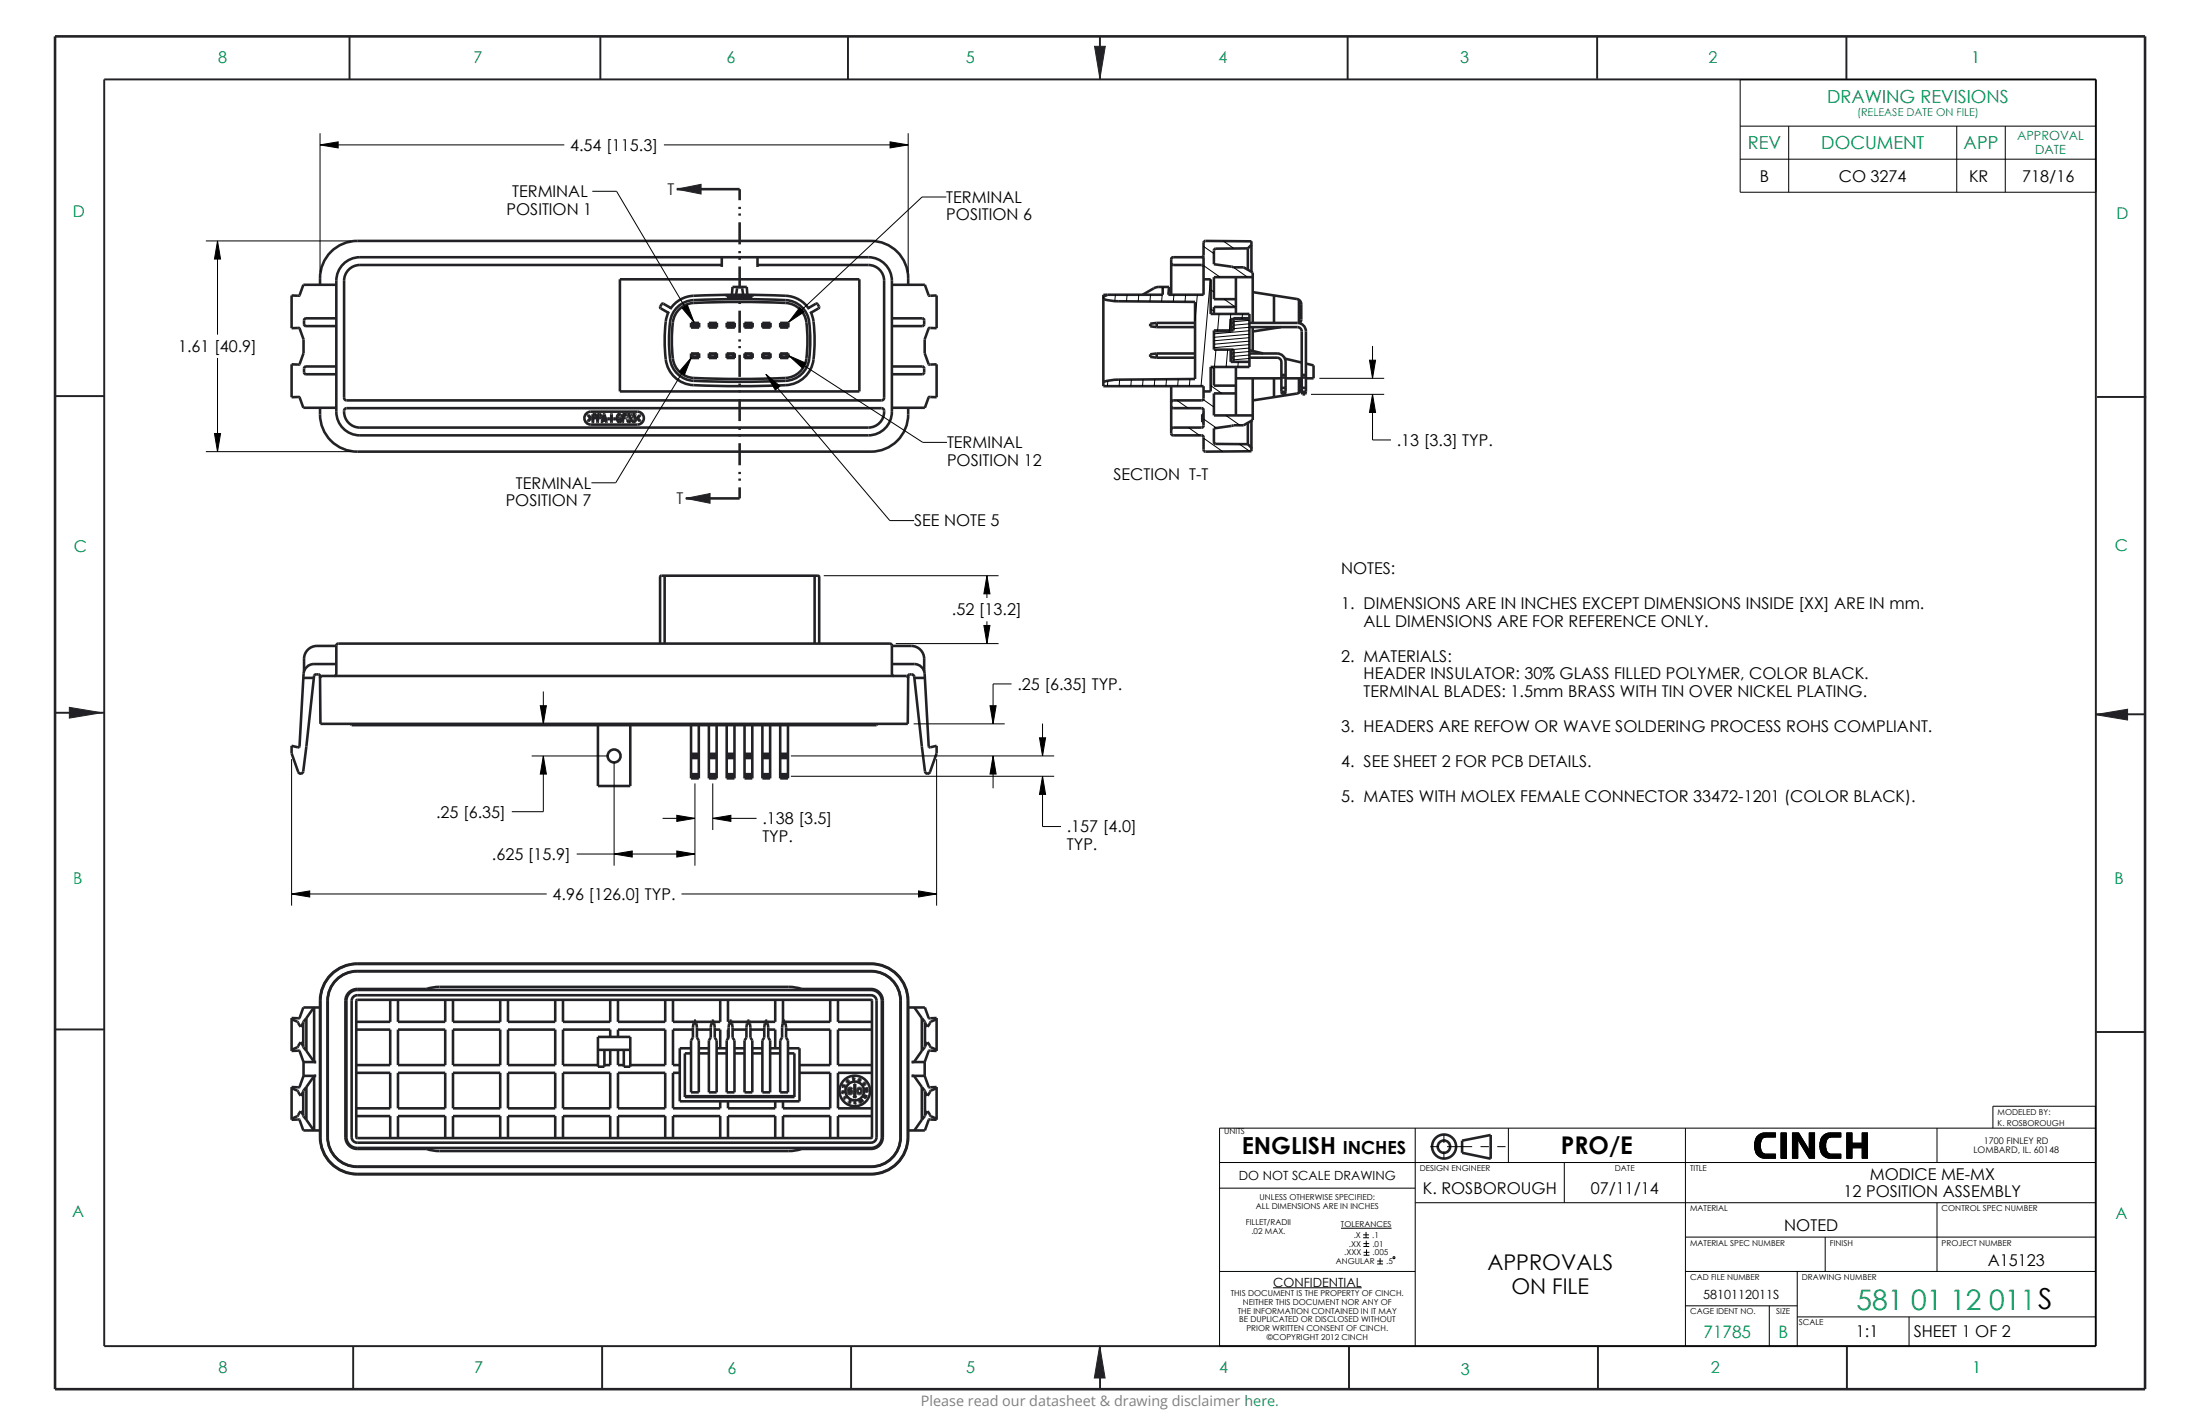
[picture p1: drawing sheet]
<svg xmlns="http://www.w3.org/2000/svg" width="432mm" height="279mm" viewBox="0 0 432 279" stroke-linecap="round" stroke-linejoin="round" font-family="sans-serif">
<path d="M132.8 37.1l4.8-.9v1.9z" fill="#222226"/>
<path d="M132.8 37.1l4.8-.9v1.9z" fill="none" stroke="#222226" stroke-width=".2"/>
<path d="M134.6 97.8l4.8-1v1.9z" fill="#222226"/>
<path d="M134.6 97.8l4.8-1v1.9z" fill="none" stroke="#222226" stroke-width=".2"/>
<g fill="none" stroke="#222226" stroke-width=".51">
<path d="M132.8 37.1h12.4v2.2M145.2 40.6v.4M145.2 41.9v.4M145.2 43.6v4.4M145.2 49.3v.4M145.2 50.6v.4M145.2 52.3v4.3M145.2 57.9v.5M145.2 59.2v.5M145.2 61v4.3M145.2 66.6v.4M145.2 67.9v.4"/>
<path d="M145.2 69.6v4.4M145.2 75.3v.4M145.2 76.6v.4M145.2 78.3v4.3M145.2 95.6v2.2h-10.6M145.2 83.9v.5M145.2 85.2v.5M145.2 87v4.3M145.2 92.6v.4M145.2 93.9v.4"/>
</g>
<path d="M13.6 138.8l6.3 1-6.3 1.1z" fill="#222226"/>
<path d="M13.6 138.8l6.3 1-6.3 1.1z" fill="none" stroke="#222226" stroke-width=".2"/>
<path d="M215.8 264l1.1 6.4h-2.1z" fill="#222226"/>
<path d="M215.8 264l1.1 6.4h-2.1z" fill="none" stroke="#222226" stroke-width=".2"/>
<path d="M411.2 140.2l6.4-1v2.1z" fill="#222226"/>
<path d="M411.2 140.2l6.4-1v2.1z" fill="none" stroke="#222226" stroke-width=".2"/>
<path d="M214.8 9.1h2.1l-1 6.3z" fill="#222226"/>
<path d="M214.8 9.1h2.1l-1 6.3z" fill="none" stroke="#222226" stroke-width=".2"/>
<g fill="none" stroke="#222226" stroke-width=".51">
<path d="M10.8 7.1h410.2v265.5h-410.2zM62.8 55.9a7.5 7.5 0 0 1 7.3-8.6h100.9a7.5 7.5 0 0 1 7.3 8.6M66 55.9h-6.5l-.7 2.1h-1.6v6.4h1.6a7.3 7.3 0 0 1 0 7.1h-1.6v6.4h1.6l.7 2.1h6.5M67.1 52.1a4.6 4.6 0 0 1 3.5-1.6h99.8a4.6 4.6 0 0 1 4.7 4.6v25.7a4.6 4.6 0 0 1-4.7 4.6h-99.8a4.6 4.6 0 0 1-4.6-4.6v-25.7a4.6 4.6 0 0 1 1.1-3zM121.7 54.8h47v22h-47zM141.7 52h-71.1a3.1 3.1 0 0 0-3.1 3.1v23l.1 .2 .4 .3h105l.3-.1 .2-.4v-23a3.1 3.1 0 0 0-3.1-3.1h-21.7M141.7 50.5v1.9M142.7 57.8v.4h5v-.4M143.7 57.8l.1-1.5h2.8l.1 1.5M144.8 56.3l-.3 1.5M145.6 56.3l.3 1.5M148.7 50.5v1.9"/>
<path d="M175.1 55.9h6.4l.8 2.1h1.5v6.4h-1.5a7.3 7.3 0 0 0 0 7.1h1.5v6.4h-1.5l-.8 2.1h-6.4M216.6 58.7l1.4 .3 1.5 .1 15.1 .1v15.2l-15.1 .1-1.5 .1-1.4 .3M217.4 57.8l-.8 .4M228.2 56.3v1.5h-11.6v18h19.6v2.4l-.2 .3-5.7 .1h-.2l-.2 .3M229.9 57.8v-7.1l.4-.2h5.9v7.3h-6.9l.2-1.5h-2l-.8 .2-2.4 1.3M229.9 51.6l.2 .3 .2 .1h5.5l.4 .2v.2M236.2 54.8h1.4v6.8h7.6v10.4h-7.6v4.8h-1.4M242.6 54.4v7.2M244.9 48.7l-6.5 .1-.1 .4v2.6a27.1 27.1 0 0 0 5.8 .7l1.8 1v9.9M244.9 48.7l.7-.7v-.6l-9.1-.1-.3 .4v2.4v.2l-.4 .2M244.9 48.7v4.2M245.6 48v5.3"/>
<path d="M245.9 57.3l8.6 1.4a1.02 1.02 0 0 1 .9 1v3l-.3 .7M245.9 54.4h-7.6v4.3h4.3M250.1 58v5.4M254.9 58.8v4.6M66 71.9h-5.9l-.2 .1-.2 .3v.9l.4 .2h5.9M66 62.5h-5.9h-.2l-.2 .3v1l.4 .2h5.9M131.3 61.1a9.3 9.3 0 0 0-.8 4.5 19.4 19.4 0 0 0 .7 6.7 6.1 6.1 0 0 0 6.3 3.3l7 .2 7-.1a11.3 11.3 0 0 0 5.3-.9 6.3 6.3 0 0 0 3-5.9 17.2 17.2 0 0 0-.7-7.8M131.5 60.7a6.1 6.1 0 0 1 6-2.7l8.4-.2a78.1 78.1 0 0 1 9.7 .5 5.7 5.7 0 0 1 3.2 2.4M131.7 60.4l-1.5-.8-.3 .1-.3 .5 .1 .3 1.5 .9M132.8 60.4a5.6 5.6 0 0 1 4.7-1.6l7-.1 6.9 .1a10.4 10.4 0 0 1 5 .7 5.5 5.5 0 0 1 2.6 5.3 26.7 26.7 0 0 1-.3 6.4 4.9 4.9 0 0 1-4.5 3.5l-6.9 .2-8.4-.1a10.4 10.4 0 0 1-5-.7 5.5 5.5 0 0 1-2.5-5.3 26.7 26.7 0 0 1 .3-6.4l.2-.7zM133.4 60.6a5.1 5.1 0 0 1 4.1-1.2l7-.2 6.9 .1a11.7 11.7 0 0 1 4.3 .5 4.5 4.5 0 0 1 2.7 4.2 26.8 26.8 0 0 1-.3 7.1 4.3 4.3 0 0 1-3.9 3.1l-6.9 .2-8.4-.1a11.7 11.7 0 0 1-4.2-.5 4.5 4.5 0 0 1-2.7-4.2 26.8 26.8 0 0 1 .2-7.1l.3-.7zM135.6 63.4h1.6v.8h-1.6z"/>
<path d="M135.6 69.4h1.6v.8h-1.6zM135.6 69.4l.3 .1M135.6 63.4l.3 .1M135.9 70l-.3 .2h1.6M135.9 70h1M135.9 69.5h1M135.9 64l-.3 .2h1.6M135.9 64h1M135.9 63.5h1M135.9 63.5v.5M135.9 69.5v.5M136.9 63.5l.3-.1v.8l-.3-.2"/>
<path d="M136.9 69.5l.3-.1v.8l-.3-.2M136.9 63.5v.5M136.9 69.5v.5M139.1 63.4h1.6v.8h-1.6zM139.1 69.4h1.6v.8h-1.6zM139.1 69.4l.3 .1M139.1 63.4l.3 .1M139.4 70l-.3 .2h1.6M139.4 70h1M139.4 69.5h1M139.4 64l-.3 .2h1.6M139.4 64h1"/>
<path d="M139.4 63.5h1M139.4 63.5v.5M139.4 69.5v.5M140.4 63.5l.3-.1v.8l-.3-.2M140.4 69.5l.3-.1v.8l-.3-.2M140.4 63.5v.5M140.4 69.5v.5M142.6 63.4h1.6v.8h-1.6zM142.6 69.4h1.6v.8h-1.6zM142.6 69.4l.3 .1M142.6 63.4l.3 .1M142.9 63.5v.5"/>
<path d="M142.9 69.5v.5M142.9 70l-.3 .2h1.6M142.9 70h1M142.9 69.5h1M142.9 64l-.3 .2h1.6M142.9 64h1M142.9 63.5h1M143.9 63.5l.3-.1v.8l-.3-.2M143.9 69.5l.3-.1v.8l-.3-.2M143.9 63.5v.5M143.9 69.5v.5M146.1 63.4h1.6v.8h-1.6z"/>
<path d="M146.1 69.4h1.6v.8h-1.6zM146.1 69.4l.3 .1M146.1 63.4l.3 .1M146.4 70l-.3 .2h1.6M146.4 70h1M146.4 69.5h1M146.4 64l-.3 .2h1.6M146.4 64h1M146.4 63.5h1M146.4 63.5v.5M146.4 69.5v.5M147.4 63.5l.3-.1v.8l-.3-.2"/>
<path d="M147.4 69.5l.3-.1v.8l-.3-.2M147.4 63.5v.5M147.4 69.5v.5M149.6 63.4h1.6v.8h-1.6zM149.6 69.4h1.6v.8h-1.6zM149.6 69.4l.3 .1M149.6 63.4l.3 .1M149.9 70l-.3 .2h1.6M149.9 70h1M149.9 69.5h1M149.9 64l-.3 .2h1.6M149.9 64h1"/>
<path d="M149.9 63.5h1M149.9 63.5v.5M149.9 69.5v.5M150.9 63.5l.3-.1v.8l-.3-.2M150.9 69.5l.3-.1v.8l-.3-.2M150.9 63.5v.5M150.9 69.5v.5M153.1 63.4h1.6v.8h-1.6zM153.1 69.4h1.6v.8h-1.6zM153.1 69.4l.3 .1M153.1 63.4l.3 .1M153.4 70l-.3 .2h1.6"/>
<path d="M153.4 70h1M153.4 69.5h1M153.4 64l-.3 .2h1.6M153.4 64h1M153.4 63.5h1M153.4 63.5v.5M153.4 69.5v.5M154.4 63.5l.3-.1v.8l-.3-.2M154.4 69.5l.3-.1v.8l-.3-.2M154.4 63.5v.5M154.4 69.5v.5M158.7 60.4l1.4-.8 .4 .1 .3 .5-.1 .3-1.5 .9"/>
<path d="M175.1 71.9h5.9l.3 .2 .1 .2-.1 .9-.3 .2h-5.9M175.1 62.5h5.9l.3 .1 .1 .2-.1 1-.3 .2h-5.9M227 70.2h7.6M227 69.4h7.6M227 64.2h7.6M227 63.4h7.6M227 63.4l-1.2 .1v.5l1.2 .2M227 69.4l-1.2 .1v.5l1.2 .2M227 63.4v.8M227 69.4v.8M229.9 75.8v9.4l.4 .2 5.7 .1 .2 .3v2.4l.3 .4 9.1-.1v-5.9M229.9 79.7l.2 .3 .2 .1h5.5h.2l.2 .4v3l-.2 .3-5.7 .1h-.2l-.2 .4"/>
<path d="M238.3 72v3.7h4.3M241.6 70.2h.5M241.6 69.4h.5M241.6 64.2h.5M241.6 63.4h.5M241.6 68.6v2.4h3.6M242.6 77.2h-4.3v4.3h7.6M242.6 74.2h8.9M242.6 60.2h-4.3v1.4M242.6 72v9.5M245.2 69.4h5.5a1.67 1.67 0 0 1 1.6 1.6v5.9M245.2 63.4h9.4a1.67 1.67 0 0 1 1.7 1.6v11.9"/>
<path d="M245.2 70.2h5.5a.85 .85 0 0 1 .8 .8v5.9M245.2 64.2h9.4a.85 .85 0 0 1 .9 .8v11.9M245.2 62.4h-3.1v2.4h-3.8v3.8h3.8v2.4M245.2 68.7l2.7 .7M245.2 62.6h-3.6v2.4h-3.3M245.9 74.2v8.2l-1.8 1a27.1 27.1 0 0 0-5.8 .6v2.7l.1 .3 6.5 .2M245.9 64.2v4.7M250.1 64.2v.2M250.1 74.2v3.7M251.4 64.2l-5.5 .8M251.5 76.9l.2 .5h.5l.1-.5M251.5 76.9h.8"/>
<path d="M251.5 76.1h.8M251.5 74.1h.8M251.5 73.6h.8M252.2 70.4l3.3 .7M252.3 74.2h3.2M254.9 74.2v2.9M255.4 74.2v2a1.02 1.02 0 0 1-.9 1l-8.6 1.4M255.5 76.9l.1 .5h.6l.1-.5M255.5 76.9h.8M255.5 76.1h.8M255.5 74.1h.8M255.5 73.6h.8"/>
<path d="M256.3 71.3l1.5 .4v2.5h-1.5M62.8 80a7.5 7.5 0 0 0 7.3 8.6h100.9a7.5 7.5 0 0 0 7.3-8.6M67.6 80.3l.4-.2h105a.56 .56 0 0 1 .5 .7 3.1 3.1 0 0 1-3.1 3.1h-99.8a3 3 0 0 1-3-3.6zM114.9 81.3l.7-.5h.4h9.1a1.27 1.27 0 0 1 1.3 1.2 1.27 1.27 0 0 1-1.3 1.3h-9.1a1.27 1.27 0 0 1-1.2-.7 1.27 1.27 0 0 1 .1-1.3zM115.4 82.7h.1M115.4 81.4l.6 .6-.6 .7 .5-.7zM116.3 81.3h.6l.1 .3-.1 .4-.5 .1v.7zM116.4 81.4l.5 .1v.4h-.5zM117.2 81.3h.6l.2 .3-.2 .4-.5 .1v.7zM117.3 81.4l.5 .1v.4h-.5zM118.5 81.3l.5 1.5-.1-.3h-.6l-.2 .3zM118.6 81.5l.2 .9h-.5z"/>
<path d="M119.2 82.1l.5 .1-.5 .1zM120 81.3v1.5zM120.4 82.1l.5 .1-.5 .1zM121.3 81.4l.3-.1 .2 .2-.3-.1-.2 .2-.1 .5 .1 .5 .2 .1 .2-.1 .1-.4h-.3v-.1h.4v.2a.42 .42 0 0 1-.4 .5 .42 .42 0 0 1-.4-.6zM122.2 81.3l.7 .1h-.6v.5l.5 .1h-.5l-.1 .8zM123.2 81.3h.6l-.3 .4a.5 .5 0 0 1 .4 .7 .5 .5 0 0 1-.7 .3l-.1-.3 .4 .3 .2-.4-.1-.3-.3-.2 .3-.4h-.4zM124.1 81.3h.6l-.3 .4a.5 .5 0 0 1 .5 .7 .5 .5 0 0 1-.7 .3l-.1-.3 .4 .3 .2-.4-.1-.3-.3-.2 .2-.4h-.4zM125.6 81.4v.1l-.4 .5 .4 .7-.6-.7zM236 82h.2M236 81.4h.2M236 82.7h.2M236.2 81.3h-.2v1.5h.2"/>
<path d="M244.9 87.2l.7 .8M244.9 83v4.2M130.5 113v13.3M159.9 113v13.3M59.5 133h2.1M62.8 133l.1-.3 .3-.1h114.7l.2 .1 .2 .3M65.6 132.6h.2l.2-.4v-5.5l.1-.2 .3-.2h108.3l.3 .2 .1 .2v5.5l.1 .4h.2M66 130.3h-4.4a2.03 2.03 0 0 0-2 1.9l-.8 14.2-.3 .2-1.3-.3v1.5l1.3 3.7a.51 .51 0 0 0 .6 .3 .51 .51 0 0 0 .4-.4l2.2-18.9 .3-.2 .7 .1 .1 .2 .1 9.4h115.3l.1-9.4 .1-.2 .5-.1 .3 .1 .2 .4 2.1 18.6a.51 .51 0 0 0 .5 .4 .51 .51 0 0 0 .5-.3l1.3-3.7v-1.5l-1.2 .3-.3-.2M66 126.7h-3.8a2.54 2.54 0 0 0-2.5 2.6v2.4M129.6 126.3v-13.1l.2-.2h30.9l.1 13.3M175.1 130.3h4.4a2.03 2.03 0 0 1 2 1.9l.8 14.2M175.1 126.7h3.8a2.54 2.54 0 0 1 2.5 2.6v2.4"/>
<path d="M179.5 133h2M68.9 142l.1 .3h103l.2-.3M117.4 142.3v11.9h6.3v-11.9M135.6 142.3v10.4h1.6v-10.4M135.6 151.9h1.6M135.6 148.7h1.6M135.6 147.9h1.6M136 147.9v.8M136 151.9v.8M136.2 152.6h.4M136.2 152.1h.4M136.2 148.6h.4"/>
<path d="M136.2 148.1h.4M136.2 152.1l-.1-.2v.8l.1-.1M136.2 148.1l-.1-.2v.8l.1-.1M136.2 148.1v.5M136.2 152.1v.5M136.6 152.1l.1-.2v.8l-.1-.1M136.6 148.1l.1-.2v.8l-.1-.1M136.6 148.1v.5M136.6 152.1v.5M136.8 147.9v.8M136.8 151.9v.8M139.1 142.3v10.4h1.6v-10.4"/>
<path d="M139.1 151.9h1.6M139.1 148.7h1.6M139.1 147.9h1.6M139.5 147.9v.8M139.5 151.9v.8M139.7 152.6h.4M139.7 152.1h.4M139.7 148.6h.4M139.7 148.1h.4M139.7 152.1l-.1-.2v.8l.1-.1M139.7 148.1l-.1-.2v.8l.1-.1M139.7 148.1v.5"/>
<path d="M139.7 152.1v.5M140.1 152.1l.1-.2v.8l-.1-.1M140.1 148.1l.1-.2v.8l-.1-.1M140.1 148.1v.5M140.1 152.1v.5M140.3 147.9v.8M140.3 151.9v.8M142.6 142.3v10.4h1.6v-10.4M142.6 151.9h1.6M142.6 148.7h1.6M142.6 147.9h1.6M143 147.9v.8"/>
<path d="M143 151.9v.8M143.2 152.6h.4M143.2 152.1h.4M143.2 148.6h.4M143.2 148.1h.4M143.2 152.1l-.1-.2v.8l.1-.1M143.2 148.1l-.1-.2v.8l.1-.1M143.2 148.1v.5M143.2 152.1v.5M143.6 152.1l.1-.2v.8l-.1-.1M143.6 148.1l.1-.2v.8l-.1-.1M143.6 148.1v.5"/>
<path d="M143.6 152.1v.5M143.8 147.9v.8M143.8 151.9v.8M146.1 142.3v10.4h1.6v-10.4M146.1 151.9h1.6M146.1 148.7h1.6M146.1 147.9h1.6M146.5 147.9v.8M146.5 151.9v.8M146.7 152.6h.4M146.7 152.1h.4M146.7 148.6h.4"/>
<path d="M146.7 148.1h.4M146.7 152.1l-.1-.2v.8l.1-.1M146.7 148.1l-.1-.2v.8l.1-.1M146.7 148.1v.5M146.7 152.1v.5M147.1 152.1l.1-.2v.8l-.1-.1M147.1 148.1l.1-.2v.8l-.1-.1M147.1 148.1v.5M147.1 152.1v.5M147.3 147.9v.8M147.3 151.9v.8M149.6 142.3v10.4h1.6v-10.4"/>
<path d="M149.6 151.9h1.6M149.6 148.7h1.6M149.6 147.9h1.6M150 147.9v.8M150 151.9v.8M150.2 152.6h.4M150.2 152.1h.4M150.2 148.6h.4M150.2 148.1h.4M150.2 152.1l-.1-.2v.8l.1-.1M150.2 148.1l-.1-.2v.8l.1-.1M150.2 148.1v.5"/>
<path d="M150.2 152.1v.5M150.6 152.1l.1-.2v.8l-.1-.1M150.6 148.1l.1-.2v.8l-.1-.1M150.6 148.1v.5M150.6 152.1v.5M150.8 147.9v.8M150.8 151.9v.8M153.1 142.3v10.4h1.6v-10.4M153.1 151.9h1.6M153.1 148.7h1.6M153.1 147.9h1.6M153.5 147.9v.8"/>
<path d="M153.5 151.9v.8M153.7 148.1v.5M153.7 152.1v.5M153.7 152.6h.4M153.7 152.1h.4M153.7 148.6h.4M153.7 148.1h.4M153.7 152.1l-.1-.2v.8l.1-.1M153.7 148.1l-.1-.2v.8l.1-.1M154.1 152.1l.1-.2v.8l-.1-.1M154.1 148.1l.1-.2v.8l-.1-.1M154.1 148.1v.5"/>
<path d="M154.1 152.1v.5M154.3 147.9v.8M154.3 151.9v.8M57.2 200l1.2 .5 .6 1 .5-.9M60.1 199.8l-.6 .8M60.1 199.8v6.4M61.6 197.7l-1.5 2.1M61.7 197.7v10.7M62.8 197.7h-3.3l-.7 2.1-1.6-.1v6.5h1.6l.8 2.2M65 191.2a7.3 7.3 0 0 1 5.1-2.1h100.9a7.3 7.3 0 0 1 7.3 7.3v26.7a7.3 7.3 0 0 1-7.3 7.3h-100.9a7.3 7.3 0 0 1-7.3-7.3v-26.7a7.3 7.3 0 0 1 2.2-5.2zM65.4 190.9a7.2 7.2 0 0 1 4.7-1.8h100.9a7.2 7.2 0 0 1 7.2 7.3v26.7a7.2 7.2 0 0 1-7.2 7.2h-100.9a7.2 7.2 0 0 1-7.2-7.2v-26.7a7.2 7.2 0 0 1 2.5-5.5zM66 192.2a5.8 5.8 0 0 1 4.1-1.7h100.9a5.8 5.8 0 0 1 5.8 5.9v26.7a5.8 5.8 0 0 1-5.8 5.8h-100.9a5.8 5.8 0 0 1-5.8-5.8v-26.7a5.8 5.8 0 0 1 1.7-4.2z"/>
<path d="M66 192.3a5.8 5.8 0 0 1 4.1-1.7h100.9a5.8 5.8 0 0 1 5.7 5.8v26.7a5.8 5.8 0 0 1-5.7 5.8h-100.9a5.8 5.8 0 0 1-5.8-5.8v-26.7a5.8 5.8 0 0 1 1.7-4.1zM68.6 194.9l.9-.6 .6-.1h100.9a2.12 2.12 0 0 1 2.1 2.2v26.7a2.12 2.12 0 0 1-2.1 2.1h-100.9a2.12 2.12 0 0 1-2.1-2.1v-26.7l.1-.6zM69.2 195.7l.6-.4h.3h100.9a1.09 1.09 0 0 1 1 1.1v26.7a1.09 1.09 0 0 1-1 1.1h-100.9a1.09 1.09 0 0 1-1.1-1.1v-26.7zM70 196.2h101l.1 .2v26.7l-.1 .2h-100.9l-.2-.2zM76.6 196.2v4.3h-6.7M78.1 196.2v4.3h9.3v-4.3M83.7 194h-13.6a2.32 2.32 0 0 0-2.3 2.4v26.7a2.32 2.32 0 0 0 2.3 2.3h13.6M83.7 194l1.5-.3 1-.1h68.6l1.1 .1 1.5 .3M83.7 194v.2M88.9 196.2v4.3h9.3v-4.3M99.7 196.2v4.3h9.3v-4.3M110.5 196.2v4.3h9.3v-4.3"/>
<path d="M121.3 196.2v4.3h9.3v-4.3M132.1 196.2v4.3h4.1M141.4 196.2v4.3h-1.3M142.9 196.2v4.3h.3M152.2 196.2v4.3h-1.6M153.7 196.2v4.2M157.4 194l-.1 .2M157.4 194h13.6a2.32 2.32 0 0 1 2.3 2.4v26.7a2.32 2.32 0 0 1-2.3 2.3h-13.6M163 196.2v4.3h-8.9M164.5 196.2v4.3h6.6M178.3 197.7h3.2l.8 2.1 1.5-.1v6.5h-1.5l-.8 2.2M179.5 197.7l1.4 2.1"/>
<path d="M180.9 199.8l.6 .8M180.9 199.8v6.4M183.8 200l-1.1 .5-.6 1-.6-.9M57.2 213.5l1.2 .5 .6 1 .5-.9M59.5 205.3l.6 .9M59.5 218.9l.6 .8M59.5 205.3l-.5-.8-.6 1-1.2 .5M59.5 218.9l-.5-.9-.6 1-1.2 .5M59.5 200.6v4.7M59.5 214.1v4.8M59.6 211.1l-.8 2.2h-1.6v6.4h1.6l.7 2.1h3.3M59.6 211.1h2.4h-.3"/>
<path d="M59.6 208.4v2.7M60.1 213.3l-.6 .8M60.1 213.3v6.4M60.1 219.7l1.5 2.1M60.1 206.2l1.6 2.2M61.7 208.4h.3h-2.4M61.7 211.1v10.7M61.7 211.1l-1.6 2.2M69.9 202h6.7v7h-6.7M69.9 210.5h6.7v7h-6.7M69.9 219h6.7v4.3M78.1 202h9.3v7h-9.3z"/>
<path d="M78.1 210.5h9.3v7h-9.3zM88.9 202h9.3v7h-9.3zM88.9 210.5h9.3v7h-9.3zM99.7 202h9.3v7h-9.3zM99.7 210.5h9.3v7h-9.3zM110.5 210.5h9.3v7h-9.3zM117.4 206h6.3M118.6 206v3.3h-1.2v-5.8h6.3v5.8h-1.3v-3.3M119.8 203.5v-1.5h-9.3v7h6.9M119.8 206v3h-1.2M121.3 210.5h9.3v7h-9.3zM121.3 203.5v-1.5h9.3v7h-6.9"/>
<path d="M121.3 206v3h1.1M133.4 210.5h-1.3v7h9.3v-1.4M134.4 215.1h21.5M135.6 205.7h-2.2v10.4h23.5v-10.4h-2.2M135.6 206.7h-1.2v8.5h21.5v-8.5h-1.2M136 202h-3.9v7h1.3M136.1 200.8l-.1 2.8-.4 .5v10.2h1.6v-10.2l-.4-.5-.1-2.8M136.1 200.8h.6M136.1 200.8l.1-.5h.4l.1 .5M136.6 200.5h3.1M136.8 202h2.7M137.2 206.7h1.9"/>
<path d="M137.2 205.7h1.9M139.6 200.8l-.1 2.8-.4 .5v10.2h1.6v-10.2l-.4-.5-.1-2.8M139.6 200.8h.6M139.6 200.8l.1-.5h.4l.1 .5M140.3 202h1.1v3.7M140.7 206.7h1.9M140.7 205.7h1.9M142.9 216.1v1.4h9.3v-1.4M143 202h-.1v1.8M143.1 200.8l-.1 2.8-.4 .5v10.2h1.6v-10.2l-.4-.5-.1-2.8M143.1 200.8h.6M143.2 200.3h.4l.1 .5"/>
<path d="M143.2 200.3h.1M143.2 200.3l-.1 .5M143.6 200.5h3.1M143.8 202h2.7M144.2 206.7h1.9M144.2 205.7h1.9M146.6 200.8l-.1 2.8-.4 .5v10.2h1.6v-10.2l-.4-.5-.1-2.8M146.6 200.8h.6M146.7 200.3h.4l.1 .5M146.7 200.3h.1M146.7 200.3l-.1 .5M147.1 200.5h3.1"/>
<path d="M147.3 202h2.7M147.7 206.7h1.9M147.7 205.7h1.9M150.1 200.8l-.1 2.8-.4 .5v10.2h1.6v-10.2l-.4-.5-.1-2.8M150.1 200.8h.6M150.2 200.3h.4l.1 .5M150.2 200.3h.1M150.2 200.3l-.1 .5M150.8 202h1.4v3.7M151.2 206.7h1.9M151.2 205.7h1.9M153.6 200.8l-.1 2.8-.4 .5v10.2h1.6v-10.2l-.4-.5-.1-2.8"/>
<path d="M153.6 200.8h.6M153.7 200.3h.4l.1 .5M153.7 200.3h.1M153.7 200.3l-.1 .5M154.3 202h8.7v7h-6.1M156.9 210.5h6.1v7h-9.3v-1.4M165.2 214.2l.4-.2 .2 .2h-.2l-.1 .3zM165.3 214.3l.2-.1v.2zM165.5 212.8l-.1 .3 .2 .1a.21 .21 0 0 1 .1-.3 .21 .21 0 0 1 .3 .3 .21 .21 0 0 1-.3 .1l.2-.1-.1-.2-.2 .3-.3-.1zM165.7 215.6h.1M165.7 215.4v.2M165.7 215.3v.1"/>
<path d="M165.7 215.4v.1M165.7 215.5v.1M165.7 215.4h.2M165.7 215.4h.1M165.7 215.6l.2 .1-.2-.1M165.7 213h.1M165.8 215.2l-.1 .1M165.9 215.2h-.1M165.9 215.3v.1M165.9 215.3h.1M165.9 215.4h.1M165.9 215.2v.1"/>
<path d="M166 215.2h-.1M166 215.2h.1M166 215.1l-.1 .1M166 215.1v.1M166 215.2l.1 .2M166.1 215.4h.1M166.2 211.9l.1 .4 .3 .1M166.2 212l.1 .2 .1-.1h.2l.1 .2M166.3 212h-.1M166.3 211.9h.2l-.2 .1M166.3 211.9h-.1M166.3 212.3h.1"/>
<path d="M166.3 212.2v.1M166.4 212.3v.1M166.5 212.1l-.2 .1M166.5 212.1h.1M166.5 213.5l.5-.1 .3 .3a.45 .45 0 0 0-.8 .1v.2a.46 .46 0 0 1 .7 0 .46 .46 0 0 1-.2 .8 .46 .46 0 0 1-.6-.5zM166.5 212.1l.1 .1M166.6 212.2h.1M166.6 212.3l-.2 .1M166.6 212.2v.1M166.6 212.3h.1M166.6 216.3l.3 .1h-.2M166.6 216.2l.5-.2-.4-.2 .3 .2-.4 .2 .1 .2"/>
<path d="M166.6 216.2v.1M166.7 212.3l-.1 .1M166.7 216.4h.1M167.3 211.5l.4-.1-.2 .6 .1-.5zM167.7 212.7h.2v2.3h.1l-.2 .5-.3-.5h.2zM167.8 216.1v.6zM168.4 213.5a.57 .57 0 0 1 .8 .6 .57 .57 0 0 1-.8 .5 .81 .81 0 0 1 0-1.1zM168.5 213.6a.44 .44 0 0 1 .6 .5 .44 .44 0 0 1-.6 .4l-.1-.3zM168.5 212h.1M168.6 211.7l.1 .2h.2M168.7 211.7l.2 .2M168.7 211.7h-.1"/>
<path d="M168.7 216.3v.1M168.7 216.4h.2M168.8 216.3v.1M168.8 216.3l.1-.5-.4 .2 .3-.1-.1 .4M168.8 216.4l.3-.2-.1 .2M168.8 212v.1M168.8 212h.1M168.8 212.1h.1M168.9 211.9v-.2l-.2-.1a.3 .3 0 0 0-.2 .3 .3 .3 0 0 0 .2 .3l.1-.1M168.9 211.9l-.1 .1M168.9 215.7l.5 .4zM169 216.4h-.1"/>
<path d="M169.4 212.6a.23 .23 0 0 0 .2 .3 .23 .23 0 0 0 .2-.2 .23 .23 0 0 0-.2-.3l-.1 .2 .2 .2-.3-.1M169.4 212.6v.1M169.4 212.6h.1M169.4 212.7h.1M169.5 215.1l.5 .2v.2zM169.6 212.6h.1M169.6 212.6l.1 .1M169.6 212.5v.1M169.6 214.9l.5 .2v.1zM169.6 212.5h.1M169.8 212.7h-.1M169.8 212.5h-.2"/>
<path d="M169.8 212.5h.1M169.8 213.7l.4-.2 .2 .1zM169.8 212.5v.1M169.8 212.6v.1M170.3 213.9a.22 .22 0 0 0-.3 0 .22 .22 0 0 0-.1 .2h.4M170.3 213.9v.1M170.3 214v.1M170.3 214.1h.1M171.1 219h-6.6v4.3M171.1 210.5h-6.6v7h6.6M171.1 202h-6.6v7h6.6M180.9 206.2l-1.5 2.1-.5 .1h2.6"/>
<path d="M180.9 213.3l.6 .8M180.9 219.7l-1.4 2.1M180.9 213.3v6.4M181.5 211.1l.8 2.2h1.5v6.4h-1.5l-.8 2.1h-3.2M181.5 211.1h-2.6l.5 .1 1.5 2.1M181.5 208.4v2.7M181.5 205.3l.6-.8 .6 1 1.1 .5M181.5 218.9l.6-.9 .6 1 1.1 .5M181.5 205.3l-.6 .9M181.5 218.9l-.6 .8M181.5 200.6v4.7M181.5 214.1v4.8"/>
<path d="M183.8 213.5l-1.1 .5-.6 1-.6-.9M78.1 223.3v-4.3h9.3v4.3M83.7 225.4l1 .3 1.5 .1h68.6l1.6-.1 1-.3M83.7 225.2v.2M88.9 223.3v-4.3h9.3v4.3M99.7 223.3v-4.3h9.3v4.3M110.5 223.3v-4.3h9.3v4.3M121.3 223.3v-4.3h9.3v4.3M132.1 223.3v-4.3h9.3v4.3M142.9 223.3v-4.3h9.3v4.3M153.7 223.3v-4.3h9.3v4.3M157.3 225.2l.1 .2"/>
<path d="M287 223.8l5.6-1.1v4.7l-5.6-1.2z"/>
<circle cx="120.5" cy="148.3" r="1.27"/>
<circle cx="166.9" cy="214.3" r=".31"/>
<circle cx="167.8" cy="214.1" r="3"/>
<circle cx="167.8" cy="214.1" r="1.84"/>
<circle cx="168.6" cy="212" r=".13"/>
<circle cx="170.1" cy="214" r=".26"/>
<circle cx="283.4" cy="225" r="1.22"/>
<circle cx="283.4" cy="225" r="2.36"/>
</g>
<path d="M280.7 225h14.8M283.4 222.6v4.7" fill="none" stroke="#000" stroke-width=".2" stroke-dasharray="1.6 1.6 4.9 1.6" stroke-linecap="butt"/>
<g fill="none" stroke="#000" stroke-width=".2">
<path d="M341.5 15.6h69.9v22.1h-69.9zM62.8 28.4l3.6-.6v1.2zM62.8 26.1v27.3M62.8 28.4h48M130.3 28.4h48M174.7 27.8l3.6 .6-3.6 .6zM178.3 26.1v27.3M341.5 24.7h69.9M341.5 31.2h69.9M351.1 24.7v13M384.1 24.7v13M393.6 24.7v13"/>
<path d="M40.4 47.3h28.6M42.7 47.3l.6 3.5h-1.2zM42.7 47.3v18.4M216.6 58.2v.4M218.9 57.8l-.1 1.3M221.2 57.8l-.1 1.3M223.5 57.8l-.1 1.3M225.8 57.8l-.1 1.4M228.1 57.8l-.1 1.4M228.2 56.3v.4M230.4 57.8l-.1 1.4M232.7 57.8l-.1 1.4"/>
<path d="M235 57.8l-.4 5.2M236.2 52.1l3.3 2.3M236.2 48.3l2.1 1.5M237.6 54.8l-1.9 21M237.6 56.8l.7 .5M240.1 47.3l2.1 1.5M240.3 58.7l2.1 1.5M242.1 52.5l2.7 1.9M245.6 47.3v.1M42.7 70.2v18.4M217.4 74.7l-.1 1.1M219.8 74.5l-.2 1.3"/>
<path d="M222.1 74.5l-.2 1.3M224.4 74.5l-.2 1.3M226.7 74.4l-.2 1.4M229 74.4l-.2 1.4M231 78.6l2.2 1.5M231.3 74.4l-.2 1.4M233.6 74.4l-.2 1.4M236.2 78.4l2.1 1.5M237.6 75.7l2.2 1.5M237.6 60.6l.7 .5M237.8 72l.5 .3M238.7 68.6l-.3 3.4"/>
<path d="M239.3 61.6l-.3 3.4M241 68.6l-.3 3.4M241.6 61.6l-.3 3.4M242.2 62.4h-.1M243 71v1M243.9 61.6l-.1 1M245.2 70.3l-3.1 .3M245.2 69.7l-3.1 .2M245.2 69l-3.1 .2M245.2 68.3l-3.5 .3M245.2 67.6l-6.9 .6M245.2 66.9l-6.9 .6"/>
<path d="M245.2 66.3l-6.9 .6M245.2 65.6l-6.9 .6M245.2 64.9l-6.9 .6M245.2 64.2l-3.1 .3M245.2 63.5l-3.1 .3M245.2 62.9l-3.1 .2M257.3 77.4h14.4M259 74.2h12.7M268.8 70.7h1.2l-.6 3.5zM269.4 77.4l.6 3.5h-1.2zM269.4 77.4v8.9h3.6M269.4 67.9v6.3"/>
<path d="M40.4 88.6h28.6M42.1 85.1h1.2l-.6 3.5zM233.3 83.9l2.1 1.5M236.2 86l3.8 2.6M236.2 82.2l2.6 1.8M240.6 81.5l2.8 1.9M243.3 87.1l2 1.4M161.7 113h34.3M193.7 113l.6 3.5h-1.2zM193.7 113v4.3M106 138.5h1.2l-.6 3.5zM106.6 135.7v6.3"/>
<path d="M175.8 126.3h20.2M193.1 122.7h1.2l-.6 3.6zM193.7 121.9v4.4M194.3 138.5h1.2l-.6 3.5zM198.5 134.2h-3.6v7.8M57.2 148.9v28.8M104.4 148.3h15M106.6 148.3l.6 3.6h-1.2zM106.6 148.3v11h-6.1M120.5 149.5v20.4M132.8 160l3.6 .6-3.6 .6zM136.4 153.7v16.2"/>
<path d="M139.9 153.7v9.2M155.2 152.3h51.7M155.2 148.3h51.7M179.3 142h17.9M183.8 148.9v28.8M194.9 148.3l.6 3.6h-1.2zM194.9 148.3v6.4M204 144.8h1.2l-.6 3.5zM204.6 152.3l.6 3.6h-1.2zM204.6 152.3v9.9h3.6M204.6 142v6.3M57.2 175.4l3.6-.6v1.2z"/>
<path d="M57.2 175.4h50.1M113.2 167.6h23.2M120.5 167.6l3.6-.6v1.2zM130 160.6h6.4M132.8 167l3.6 .6-3.6 .6zM133.8 175.4h50M139.9 160.6l3.6-.6v1.2zM139.9 160.6h8.6M180.3 174.8l3.5 .6-3.5 .6zM239.4 233.1h38.4M239.4 228.1h171.9M277.8 236h133.5"/>
<path d="M277.8 221.4v42.7M296.1 221.4v6.7M307 228.1v7.9M330.8 221.4v42.7M344.4 225l1.1-.2 .1 .6-1.1 .1zM344.4 224.2l1.2-.2-.1 .8-1.1 .2zM344.5 225.5l1.1-.1 .2 .6-1.2 .1zM344.6 223.6l1.2-.2-.2 .6-1.2 .2zM344.6 226.1l1.2-.1 .1 .2-1.2 .1zM344.6 223.4l1.4-.1-.2 .1-1.2 .2zM344.7 226.3l1.2-.1 .2 .1-1.3 .1zM344.7 223.3l1.6-.2-1.7 .3z"/>
<path d="M344.8 226.4l1.3-.1 .2 .1-1.4 .2zM344.8 223.1h1.8l-1.9 .2zM344.9 226.6l3.6-.1v.8l-2.5-.1-.6-.2zM344.9 222.9a1.93 1.93 0 0 1 1.4-.6h2.2v.8h-1.9a1.37 1.37 0 0 0-1.1 1.7 1.37 1.37 0 0 0 1.1 1.7h1.9v.8h-2.2a2.28 2.28 0 0 1-1.9-2.9l.2-.8zM345 222.9l.5-.4 .6-.2h2.4v.8h-3.7zM349.6 222.3h1v5h-1zM351.8 222.3h1.2l2.1 3.4 1-3.4v5h-1l-2.3-3.8v3.8h-1zM351.8 222.3h1.2l2.1 3.4v-3.4h1v5h-1l-2.3-3.8v3.8h-1zM355.1 222.3h1l-1 3.4zM357.2 225l1.1-.2 .1 .6-1.1 .1zM357.2 224.2l1.2-.2-.1 .8-1.1 .2zM357.3 225.5l1.1-.1 .2 .6-1.2 .1z"/>
<path d="M357.4 223.6l1.3-.2-.3 .6-1.2 .2zM357.4 226.1l1.2-.1 .1 .2-1.2 .1zM357.4 223.4l1.4-.1-.1 .1-1.3 .2zM357.5 226.3l1.2-.1 .2 .1-1.3 .1zM357.5 223.3l1.6-.2-1.7 .3zM357.6 226.4l1.3-.1 .2 .1-1.4 .2zM357.6 223.1h1.8l-1.9 .2zM357.7 226.6l3.6-.1v.8l-2.5-.1-.6-.2zM357.8 222.9a1.93 1.93 0 0 1 1.3-.6h2.2v.8h-1.9a1.37 1.37 0 0 0-1.1 1.7 1.37 1.37 0 0 0 1.1 1.7h1.9v.8h-2.2a2.28 2.28 0 0 1-1.9-2.9l.2-.8zM357.8 222.9l.5-.4 .6-.2h2.4v.8h-3.7zM362.5 222.3h1v2h2v.9h-2v2.1h-1zM362.5 222.3h1v2h2v-2h1v5h-1v-2.1h-2v2.1h-1z"/>
<path d="M365.5 222.3h1v5h-1zM380.2 221.4v6.7M380.2 236v13.5M391.2 221.4v-4.3h20.1v47h-171.9v-42.7h171.9M239.4 249.5h38.4M330.8 256.2h21.9M330.8 249.5h80.5M330.8 242.7h80.5M347.3 256.2v7.9M352.7 258.4h58.6M352.7 249.5v14.6M358.2 242.7v6.8"/>
<path d="M374.7 258.4v5.7"/>
</g>
<g fill="#000">
<path d="M62.8 28.4l3.6-.6v1.2zM174.7 27.8l3.6 .6-3.6 .6zM42.7 47.3l.6 3.5h-1.2zM268.8 70.7h1.2l-.6 3.5zM269.4 77.4l.6 3.5h-1.2zM42.1 85.1h1.2l-.6 3.5zM193.7 113l.6 3.5h-1.2zM193.1 122.7h1.2l-.6 3.6zM106 138.5h1.2l-.6 3.5zM106.6 148.3l.6 3.6h-1.2zM194.3 138.5h1.2l-.6 3.5zM194.9 148.3l.6 3.6h-1.2z"/>
<path d="M204 144.8h1.2l-.6 3.5zM204.6 152.3l.6 3.6h-1.2zM57.2 175.4l3.6-.6v1.2zM120.5 167.6l3.6-.6v1.2zM132.8 167l3.6 .6-3.6 .6zM132.8 160l3.6 .6-3.6 .6zM139.9 160.6l3.6-.6v1.2zM180.3 174.8l3.5 .6-3.5 .6zM344.4 225l1.1-.2 .1 .6-1.1 .1zM344.4 224.2l1.2-.2-.1 .8-1.1 .2zM344.5 225.5l1.1-.1 .2 .6-1.2 .1zM344.6 223.6l1.2-.2-.2 .6-1.2 .2z"/>
<path d="M344.6 226.1l1.2-.1 .1 .2-1.2 .1zM344.6 223.4l1.4-.1-.2 .1-1.2 .2zM344.7 226.3l1.2-.1 .2 .1-1.3 .1zM344.7 223.3l1.6-.2-1.7 .3zM345 222.9l.5-.4 .6-.2h2.4v.8h-3.7zM344.8 226.4l1.3-.1 .2 .1-1.4 .2zM344.8 223.1h1.8l-1.9 .2zM344.9 226.6l3.6-.1v.8l-2.5-.1-.6-.2zM349.6 222.3h1v5h-1zM351.8 222.3h1.2l2.1 3.4 1-3.4v5h-1l-2.3-3.8v3.8h-1zM355.1 222.3h1l-1 3.4zM357.2 225l1.1-.2 .1 .6-1.1 .1z"/>
<path d="M357.2 224.2l1.2-.2-.1 .8-1.1 .2zM357.3 225.5l1.1-.1 .2 .6-1.2 .1zM357.4 223.6l1.3-.2-.3 .6-1.2 .2zM357.4 226.1l1.2-.1 .1 .2-1.2 .1zM357.4 223.4l1.4-.1-.1 .1-1.3 .2zM357.5 226.3l1.2-.1 .2 .1-1.3 .1zM357.5 223.3l1.6-.2-1.7 .3zM357.8 222.9l.5-.4 .6-.2h2.4v.8h-3.7zM357.6 226.4l1.3-.1 .2 .1-1.4 .2zM357.6 223.1h1.8l-1.9 .2zM357.7 226.6l3.6-.1v.8l-2.5-.1-.6-.2zM365.5 222.3h1v5h-1z"/>
<path d="M362.5 222.3h1v2h2v.9h-2v2.1h-1z"/>
</g>
<g fill="none" stroke="#222226" stroke-width=".38">
<path d="M20.5 15.6h390.9v248.5h-390.9zM68.6 7.1v8.5M117.8 7.1v8.5M166.4 7.1v8.5M215.9 7.3v8.4M264.5 7.1v8.4M313.5 7v8.5M362.4 7.1v8.5M10.8 77.7h9.7M411.6 77.9h9.6M10.8 139.9h9.7M411.2 140.1h9.7"/>
<path d="M10.8 202h9.7M411.4 202.5h9.7M69.3 264.1v8.5M118.2 264.1v8.5M167 264.1v8.5M215.9 264.1v8.5M264.8 264.1v8.5M313.6 264.1v8.5M362.5 264.1v8.5"/>
</g>
<!-- layer: D00_DETAILS -->
<g fill="none" stroke="#000" stroke-width=".2">
<path d="M116.2 37.5h4.8l15.2 25.7M185.7 38.7h-4.7l-26.2 24.5M133.9 60.5l1-.6 1.3 3.3zM135.7 70.2l-1.4 3.3-1-.6zM135.7 70.2l-14.9 24.5h-4.7M150.3 73.4l2.8 2.4-.9 .7zM150.3 73.4l24.3 28.7h4.8M154.9 69.8l3.3 1.4-.7 1zM154.9 69.8l26.2 17h4.8M157 60.4l.8 .8-3 2zM249.9 252.7h17.4M263.2 241h9.9"/>
<path d="M267.5 242.3h1.2M267.5 242.9h1.2M267.6 244h1.1M267.6 244.6h1.1M267.6 245.7h1.2M267.6 246.3h1.2M268.1 241.7v1.2M268.2 243.4v1.2M268.2 245.1v1.2M270.3 247.4h1.1M270.3 248h1.1M270.9 246.9v1.1"/>
<path d="M273.4 246.7l.3-.1 .1 .3-.3 .1z"/>
</g>
<path d="M135.7 70.2l-1.4 3.3-1-.6zM133.9 60.5l1-.6 1.3 3.3zM150.3 73.4l2.8 2.4-.9 .7zM157 60.4l.8 .8-3 2zM154.9 69.8l3.3 1.4-.7 1z" fill="#000"/>
<text font-size="5.5" fill="#00995a" x="364.4" y="257">581 01 12 011S</text>
<text font-size="4.8" x="306.3" y="226.4">PRO/E</text>
<text font-size="4.6" x="243.7" y="226.4">ENGLISH</text>
<g font-size="4.3">
<text x="291.9" y="249.3">APPROVALS</text>
<text x="296.6" y="253.9">ON FILE</text>
</g>
<g font-size="3.5" fill="#00995a">
<text x="358.6" y="20.2">DRAWING REVISIONS</text>
<text x="343" y="29.3">REV</text>
<text x="357.5" y="29.3">DOCUMENT</text>
<text x="385.4" y="29.3">APP</text>
</g>
<text font-size="3.5" x="263.5" y="226.4">INCHES</text>
<g font-size="3.4" fill="#00995a">
<text x="334.4" y="262.4">71785</text>
<text x="349" y="262.4">B</text>
</g>
<g font-size="3.2" fill="#00995a">
<text x="42.8" y="12.3">8</text>
<text x="92.9" y="12.3">7</text>
<text x="142.6" y="12.3">6</text>
<text x="189.6" y="12.4">5</text>
<text x="239.2" y="12.4">4</text>
<text x="286.6" y="12.4">3</text>
<text x="335.3" y="12.4">2</text>
<text x="386.9" y="12.3">1</text>
<text x="14.3" y="42.6">D</text>
<text x="415.4" y="43">D</text>
<text x="14.5" y="108.3">C</text>
<text x="415.1" y="108.1">C</text>
<text x="14.4" y="173.4">B</text>
<text x="415" y="173.4">B</text>
<text x="14.2" y="238.8">A</text>
<text x="415.2" y="239.2">A</text>
<text x="42.9" y="269.4">8</text>
<text x="93" y="269.5">7</text>
<text x="142.8" y="269.5">6</text>
<text x="189.6" y="269.5">5</text>
<text x="239.3" y="269.5">4</text>
<text x="286.7" y="269.9">3</text>
<text x="335.8" y="269.4">2</text>
<text x="387.1" y="269.4">1</text>
</g>
<g font-size="3.2">
<text x="111.9" y="29.6">4.54 [115.3]</text>
<text x="345.4" y="35.6">B</text>
<text x="360.9" y="35.6">CO 3274</text>
<text x="386.5" y="35.6">KR</text>
<text x="396.9" y="35.6">718/16</text>
<text x="100.5" y="38.7">TERMINAL</text>
<text x="185.7" y="39.8">TERMINAL</text>
<text x="99.4" y="42.1">POSITION 1</text>
<text x="185.7" y="43.2">POSITION 6</text>
<text x="34.9" y="69.1">1.61 [40.9]</text>
<text x="185.9" y="87.9">TERMINAL</text>
<text x="274.2" y="87.5">.13 [3.3] TYP.</text>
<text x="101.2" y="95.9">TERMINAL</text>
<text x="185.9" y="91.4">POSITION 12</text>
<text x="218.5" y="94.2">SECTION T-T</text>
<text x="99.3" y="99.3">POSITION 7</text>
<text x="179.4" y="103.3">SEE NOTE 5</text>
<text x="263.2" y="112.7">NOTES:</text>
<text x="263.2" y="119.6">1. DIMENSIONS ARE IN INCHES EXCEPT DIMENSIONS INSIDE [XX] ARE IN mm.</text>
<text x="186.8" y="120.8">.52 [13.2]</text>
<text x="267.6" y="123">ALL DIMENSIONS ARE FOR REFERENCE ONLY.</text>
<text x="263.2" y="129.9">2. MATERIALS:</text>
<text x="199.7" y="135.3">.25 [6.35] TYP.</text>
<text x="267.6" y="133.3">HEADER INSULATOR: 30% GLASS FILLED POLYMER, COLOR BLACK.</text>
<text x="267.6" y="136.7">TERMINAL BLADES: 1.5mm BRASS WITH TIN OVER NICKEL PLATING.</text>
<text x="263.2" y="143.6">3. HEADERS ARE REFOW OR WAVE SOLDERING PROCESS ROHS COMPLIANT.</text>
<text x="263.2" y="150.4">4. SEE SHEET 2 FOR PCB DETAILS.</text>
<text x="85.6" y="160.4">.25 [6.35]</text>
<text x="149.6" y="161.7">.138 [3.5]</text>
<text x="263.2" y="157.3">5. MATES WITH MOLEX FEMALE CONNECTOR 33472-1201 (COLOR BLACK).</text>
<text x="149.6" y="165.1">TYP.</text>
<text x="209.4" y="163.3">.157 [4.0]</text>
<text x="209.4" y="166.7">TYP.</text>
<text x="96.5" y="168.7">.625 [15.9]</text>
<text x="108.4" y="176.5">4.96 [126.0] TYP.</text>
<text x="367" y="231.5">MODICE ME-MX</text>
<text x="279.2" y="234.3">K. ROSBOROUGH</text>
<text x="312.2" y="234.3">07/11/14</text>
<text x="361.8" y="234.9">12 POSITION ASSEMBLY</text>
<text x="350.2" y="241.6">NOTED</text>
<text x="390.1" y="248.3">A15123</text>
<text x="364.3" y="262.4">1:1</text>
<text x="375.6" y="262.4">SHEET 1 OF 2</text>
</g>
<g font-size="3.2" fill="#222226">
<text x="131" y="38.3">T</text>
<text x="132.8" y="98.9">T</text>
</g>
<text font-size="2.8" fill="#808080" x="180.7" y="275.9">Please read our datasheet &amp; drawing disclaimer here.</text>
<g font-size="2.5" fill="#00995a">
<text x="395.9" y="27.5">APPROVAL</text>
<text x="399.4" y="30.2">DATE</text>
</g>
<g font-size="2.5">
<text x="243.2" y="231.5">DO NOT SCALE DRAWING</text>
<text x="249.9" y="252.5">CONFIDENTIAL</text>
<text x="334.3" y="254.8">5810112011S</text>
</g>
<text font-size="2.1" fill="#00995a" x="364.5" y="22.7">(RELEASE DATE ON FILE)</text>
<g font-size="1.8">
<text x="387.3" y="226.3">LOMBARD, IL. 60148</text>
<text x="389.4" y="224.4">1700 FINLEY RD</text>
</g>
<g font-size="1.6">
<text x="392.1" y="220.8">K. ROSBOROUGH</text>
<text x="392.1" y="218.7">MODELED BY:</text>
<text x="240.3" y="222.6">UNITS</text>
<text x="278.7" y="229.8">DESIGN ENGINEER</text>
<text x="317" y="229.8">DATE</text>
<text x="331.7" y="229.8">TITLE</text>
<text x="246.5" y="237.1">ALL DIMENSIONS ARE IN INCHES</text>
<text x="247.2" y="235.4">UNLESS OTHERWISE SPECIFIED:</text>
<text x="331.7" y="237.6">MATERIAL</text>
<text x="381.1" y="237.6">CONTROL SPEC NUMBER</text>
<text x="244.5" y="240.4">FILLET/RADII</text>
<text x="245.6" y="242.2">.02 MAX.</text>
<text x="263.2" y="240.8">TOLERANCES</text>
<text x="264.8" y="244.6">.XX</text>
<text x="265.7" y="242.9">.X</text>
<text x="269.3" y="242.9">.1</text>
<text x="269.4" y="244.6">.01</text>
<text x="331.7" y="244.4">MATERIAL SPEC NUMBER</text>
<text x="359.1" y="244.4">FINISH</text>
<text x="381.1" y="244.4">PROJECT NUMBER</text>
<text x="262.2" y="248">ANGULAR</text>
<text x="263.8" y="246.3">.XXX</text>
<text x="269.4" y="246.3">.005</text>
<text x="272.1" y="248">.5</text>
<text x="331.7" y="251.1">CAD FILE NUMBER</text>
<text x="353.7" y="251.1">DRAWING NUMBER</text>
<text x="241.6" y="254.3">THIS DOCUMENT IS THE PROPERTY OF CINCH.</text>
<text x="243" y="257.8">THE INFORMATION CONTAINED IN IT MAY</text>
<text x="244" y="256">NEITHER THIS DOCUMENT NOR ANY OF</text>
<text x="331.7" y="257.9">CAGE IDENT NO.</text>
<text x="348.6" y="257.9">SIZE</text>
<text x="243.2" y="259.5">BE DUPLICATED OR DISCLOSED WITHOUT</text>
<text x="244.6" y="261.2">PRIOR WRITTEN CONSENT OF CINCH.</text>
<text x="248.6" y="262.9">©COPYRIGHT 2012 CINCH</text>
<text x="353.1" y="260">SCALE</text>
</g>
</svg>
